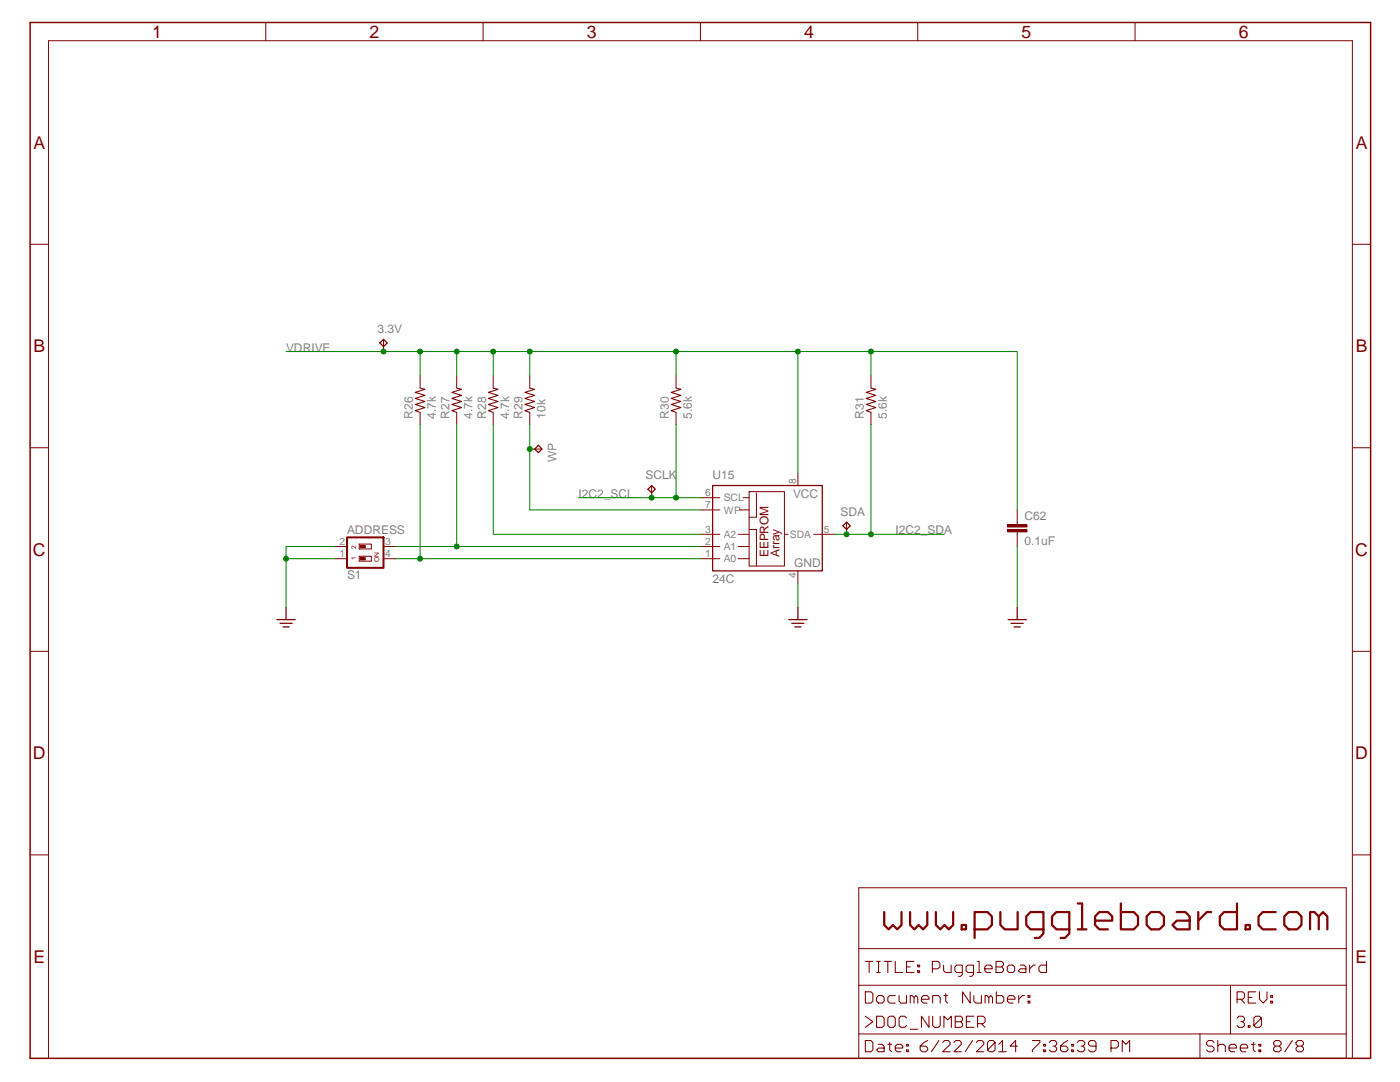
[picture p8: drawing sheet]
<svg xmlns="http://www.w3.org/2000/svg" width="279mm" height="216mm" viewBox="0 0 279 216" stroke-linecap="round" stroke-linejoin="round" font-family="sans-serif">
<path d="M142.2 96.9h21.9v17h-21.9z" fill="none" stroke="#800000" stroke-width=".25"/>
<g fill="none" stroke="#800000" stroke-width=".2">
<path d="M143.7 99.3h-3.9M148.3 99.3h1.2M149.5 98.1h7v14.8h-7zM151 98.3v4.9h-1.5M159.2 94.5v2.4M143.7 106.6h-3.9M143.7 109.1h-3.9M143.7 111.5h-3.9M143.7 101.7h-3.9M147.3 106.6h2.2M147.3 109.1h2.2M147.3 111.5h2.2"/>
<path d="M147.6 101.7h1.9M149.5 105.6h1.5v7.3M156.5 106.6h.8M159.2 113.9v2.5M162.4 106.6h4.1M203 104.2v.5M203 106.1v.5"/>
</g>
<path d="M201.1 104.7h3.9v.5h-3.9z" fill="#800000"/>
<path d="M201.1 104.7h3.9v.5h-3.9zM201.1 104.7h.1" fill="none" stroke="#800000" stroke-width=".2"/>
<path d="M201.1 105.7h3.9v.4h-3.9z" fill="#800000"/>
<g fill="none" stroke="#800000" stroke-width=".2">
<path d="M76.5 67.7v2.4M83.8 75v2.4M91.1 75v2.4M98.4 75v2.4M105.7 75v2.4M134.9 75v2.4M173.8 75v2.4M83.8 82.3v2.4M91.1 82.3v2.4M98.4 82.3v2.4M105.7 82.3v2.4M130 96.9v2.4"/>
<path d="M134.9 82.3v2.4M173.8 82.3v2.4M71.7 108.6h2.4v.9h-2.4zM71.7 111h2.4v1h-2.4zM169 104.2v2.4M201.1 105.7h3.9v.4h-3.9zM201.1 105.7h.1M203 101.7v2.5M203 106.6v2.5"/>
</g>
<path d="M83.8 77.4l1 .3-1.9 .6 1.9 .6-1.9 .6 1.9 .6-1.9 .6 1.9 .6-1.9 .6 .9 .4M91.1 77.4l1 .3-1.9 .6 1.9 .6-1.9 .6 1.9 .6-1.9 .6 1.9 .6-1.9 .6 .9 .4M98.4 77.4l1 .3-1.9 .6 1.9 .6-1.9 .6 1.9 .6-1.9 .6 1.9 .6-1.9 .6 .9 .4M105.7 77.4l1 .3-1.9 .6 1.9 .6-1.9 .6 1.9 .6-1.9 .6 1.9 .6-1.9 .6 .9 .4M134.9 77.4l1 .3-2 .6 2 .6-2 .6 2 .6-2 .6 2 .6-2 .6 1 .4M173.8 77.4l1 .3-2 .6 2 .6-2 .6 2 .6-2 .6 2 .6-2 .6 1 .4" fill="none" stroke="#800000" stroke-width=".21"/>
<path d="M75.8 68.4l.7-.7 .8 .7-.8 .8zM130 96.9l.8 .7-.8 .7-.7-.7zM169 104.2l.7 .7-.7 .7-.8-.7z" fill="none" stroke="#800000" stroke-width=".25"/>
<path d="M69.3 107.2h7.2v6.1h-7.2z" fill="none" stroke="#800000" stroke-width=".4"/>
<path d="M71.9 111.3h1v.4h-1z" fill="#800000"/>
<path d="M71.9 111.3h1v.4h-1zM71.9 111.3h.1" fill="none" stroke="#800000" stroke-width=".2"/>
<path d="M71.9 108.8h1v.5h-1z" fill="#800000"/>
<g fill="none" stroke="#800000" stroke-width=".2">
<path d="M53 4.5v3.6M96.4 4.5v3.6M139.8 4.5v3.6M183.2 4.5v3.6M226.5 4.5v3.6M6 48.7h3.7M269.9 48.7h3.6M6 89.3h3.7M105.7 89.6h2.5M269.9 89.3h3.6M66.8 109.1h2.5M66.8 111.5h2.5"/>
<path d="M71.9 108.8h1v.5h-1zM71.9 108.8h.1M76.5 109.1h2.5M76.5 111.5h2.5M6 130h3.7M269.9 130h3.6M6 170.6h3.7M269.9 170.6h3.6M171.4 196.6h97.3M171.4 189.3h97.3M245.6 196.6v9.7M171.4 206.3v-29.2h97.3v29.2"/>
<path d="M239.5 206.3v4.9M239.5 206.3h6.1M245.6 206.3h23.1v4.9h-97.3v-4.9h68.1M269.9 211.2v-203.1h-260.2v203.1"/>
</g>
<g fill="none" stroke="#800000" stroke-width=".25">
<path d="M107.4 88.9l.8 .7-.8 .7-.7-.7zM55.3 123.6h3.6M55.9 124.4h2.4M56.5 125.1h1.2M57.1 121.2v2.4M157.4 123.6h3.7M158 124.4h2.4M158.6 125.1h1.3M159.2 121.2v2.4M201.2 123.6h3.6M201.8 124.4h2.4M202.4 125.1h1.2"/>
<path d="M203 121.2v2.4"/>
</g>
<path d="M6 4.5h267.5v206.7h-267.5z" fill="none" stroke="#800000" stroke-width=".3"/>
<g fill="none" stroke="#800000" stroke-width=".21">
<path d="M172.7 197.9h1.1l.4 .4v1.5l-.4 .4h-1.1zM172.7 191.8h1.5M173.5 191.8v2.3M174.9 191.8h.8M174.9 194.1h.8M175.3 198.6h.8l.3 .4v.8l-.3 .4h-.8l-.4-.4v-.8zM175.3 191.8v2.3M176.4 191.8h1.5M177.2 191.8v2.3M178.7 191.8v2.3h1.5M178.7 198.6h-1.1l-.4 .4v.8l.4 .4h1.1M179.4 198.6v1.2l.4 .4h1.1v-1.6"/>
<path d="M180.9 192.9h.8M182.4 199l.4-.4 .4 .4v1.2M182.4 191.8h-1.5v2.3h1.5M183.2 192.6h.3v.3h-.3zM183.2 193.7h.3v.4h-.3zM183.9 199.4h1.5v-.4l-.4-.4h-.7l-.4 .4v.8l.4 .4h.7M186.1 193.3h1.1l.4-.4v-.7l-.4-.4h-1.1v2.3M188.3 192.6v1.1l.4 .4h1.1v-1.5M188.4 198.6h.7M188.7 198.3v1.5l.4 .4M192 194.1h-1.1l-.3-.4v-.8l.3-.3h1.1v1.8l-.3 .4h-.4M193.6 197.9v2.3l-1.5-2.3v2.3"/>
<path d="M194.3 194.1h-1.1l-.4-.4v-.8l.4-.3h1.1v1.8l-.4 .4h-.4M194.4 198.6v1.2l.3 .4h1.2v-1.6M195 191.8h.4v2.3M195 194.1h.8M196.5 193.3h1.5v-.4l-.3-.3h-.8l-.4 .3v.8l.4 .4h.8M197.3 199l.4-.4 .4 .4v1.2M198.8 191.8h1.1l.4 .4v.4l-.4 .3 .4 .4v.4l-.4 .4h-1.1zM198.8 192.9h1.1M198.8 197.9v2.3h1.1l.4-.4v-.8l-.4-.4h-1.1M201 192.9l.4-.3h.7l.4 .3v.8l-.4 .4h-.7l-.4-.4zM201.1 199.4h1.5v-.4l-.4-.4h-.8l-.3 .4v.8l.3 .4h.8M203.3 198.6v1.6"/>
<path d="M203.6 192.6h.8l.3 .3v1.2h-1.1l-.4-.4 .4-.4h1.1M204.4 198.6h-.4l-.7 .8M205.2 198.6h.3v.4h-.3zM205.2 199.8h.3v.4h-.3zM205.5 192.6v1.5M206.6 192.6h-.4l-.7 .7M208.9 191.8v2.3h-1.2l-.4-.4v-.8l.4-.3h1.2M246.9 199.4h1.1l.4-.4v-.7l-.4-.4h-1.1v2.3M247.6 199.4l.8 .8M249.1 199h.8M250.6 197.9h-1.5v2.3h1.5M251.4 197.9v1.5l.7 .8 .8-.8v-1.5"/>
<path d="M253.6 198.6h.4v.4h-.4zM253.6 199.8h.4v.4h-.4zM172.7 207.6h1.1l.4 .4v1.5l-.4 .4h-1.1zM172.7 202.8l1.5 1.1-1.5 1.1M174.9 202.8h1.2l.3 .3v1.5l-.3 .4h-1.2zM175.3 208.4h.8l.3 .3v1.2h-1.1l-.4-.4 .4-.4h1.1M177.2 203.1l.4-.3h.7l.4 .3v1.5l-.4 .4h-.7l-.4-.4zM177.2 208.4h.7M177.6 208v1.5l.3 .4M178.7 209.1h1.5v-.4l-.4-.3h-.8l-.3 .3v.8l.3 .4h.8M180.9 208.4h.4v.3h-.4zM180.9 209.5h.4v.4h-.4z"/>
<path d="M180.9 203.1l-.3-.3h-.8l-.4 .3v1.5l.4 .4h.8l.3-.4M181.7 200.2v-1.6h.3l.4 .4v1.2M181.7 205.4h1.5M185.1 207.6l-.7 .4-.8 .7v.8l.4 .4h.8l.3-.4v-.4l-.3-.4h-1.2M185.4 202.8v2.2l-1.5-2.2v2.2M186.1 200.2v-1.6h1.2l.3 .4v1.2M186.1 202.8v1.8l.4 .4h.8l.3-.4v-1.8M187.4 207.6l-1.5 2.3M188.1 208l.4-.4h.8l.3 .4v.4l-1.5 1.5h1.5M188.4 205v-2.2l.7 .7 .8-.7v2.2M190.4 208l.3-.4h.8l.4 .4v.4l-1.5 1.5h1.5M190.6 202.8h1.1l.4 .3v.4l-.4 .4 .4 .4v.3l-.4 .4h-1.1z"/>
<path d="M190.6 203.9h1.1M192.8 203.9h.8M194.1 207.6l-1.5 2.3M194.4 202.8h-1.6v2.2h1.6M194.8 208l.4-.4h.8l.3 .4v.4l-1.5 1.5h1.5M195.1 204.3h1.1l.4-.4v-.8l-.4-.3h-1.1v2.2M195.9 204.3l.7 .7M196.6 200.2v-1.6h.4l.3 .4v1.2M198.6 208l-1.5 1.5 .4 .4h.7l.4-.4v-1.5l-.4-.4h-.7l-.4 .4v1.5M199.3 208.4l.8-.8v2.3M199.3 209.9h1.5M203.1 208.7h-1.5l1.1-1.1v2.3"/>
<path d="M206 207.6h1.5v.4l-1.5 1.5v.4M208.3 208.4h.4v.3h-.4zM208.3 209.5h.4v.4h-.4zM209.4 208l.4-.4h.7l.4 .4v.4l-.4 .3h-.4M210.5 208.7l.4 .4v.4l-.4 .4h-.7l-.4-.4M213.1 207.6l-.7 .4-.8 .7v.8l.4 .4h.8l.3-.4v-.4l-.3-.4h-1.2M213.9 208.4h.3v.3h-.3zM213.9 209.5h.3v.4h-.3zM215 208l.4-.4h.7l.4 .4v.4l-.4 .3h-.3M216.1 208.7l.4 .4v.4l-.4 .4h-.7l-.4-.4M218.7 208.7h-1.1l-.4-.3v-.4l.4-.4h.8l.3 .4v1.5l-.3 .4h-.8l-.4-.4M221.7 209.1h1.1l.4-.4v-.7l-.4-.4h-1.1v2.3"/>
<path d="M224 209.9v-2.3l.7 .8 .7-.8v2.3M242.3 208l-.4-.4h-.7l-.4 .4v.4l.4 .3h.7l.4 .4v.4l-.4 .4h-.7l-.4-.4M243 208.7l.4-.3h.8l.3 .3v1.2M243 207.6v2.3M245.3 209.1h1.5v-.4l-.4-.3h-.7l-.4 .3v.8l.4 .4h.7M246.9 203.1l.3-.3h.8l.4 .3v.4l-.4 .4h-.4M247.5 209.1h1.5v-.4l-.4-.3h-.7l-.4 .3v.8l.4 .4h.7M248 203.9l.4 .4v.3l-.4 .4h-.8l-.3-.4M249.1 204.6h.4v.4h-.4zM249.8 208.4h.7M250.1 208v1.5l.4 .4M251.2 208.4h.4v.3h-.4z"/>
<path d="M251.2 209.5h.4v.4h-.4zM251.7 203.1l-1.5 1.5 .4 .4h.8l.3-.4v-1.5l-.3-.3h-.8l-.4 .3v1.5M254.2 208l.4-.4h.7l.4 .4v.4l-.4 .3 .4 .4v.4l-.4 .4h-.7l-.4-.4v-.4l.4-.4-.4-.3zM254.6 208.7h.7M257.9 207.6l-1.5 2.3M258.7 208l.3-.4h.8l.3 .4v.4l-.3 .3 .3 .4v.4l-.3 .4h-.8l-.3-.4v-.4l.3-.4-.3-.3zM259 208.7h.8"/>
</g>
<g fill="none" stroke="#800000" stroke-width=".44">
<path d="M176.5 182v2.6l.8 .8 .9-.8 .8 .8 .9-.8v-2.6M181.6 182v2.6l.9 .8 .8-.8 .9 .8 .9-.8v-2.6M186.8 182v2.6l.8 .8 .9-.8 .9 .8 .8-.8v-2.6M191.9 184.6h.9v.8h-.9zM194.5 185.4h2.6l.9-.8v-1.7l-.9-.9h-2.6v5.2M199.6 182v2.6l.9 .8h2.6v-3.4M208.2 185.4h-2.5l-.9-.8v-1.7l.9-.9h2.5v4.3l-.8 .9h-.9M213.4 185.4h-2.6l-.8-.8v-1.7l.8-.9h2.6v4.3l-.9 .9h-.8M215.1 180.3h.9v5.1M215.1 185.4h1.7M218.5 183.7h3.5v-.8l-.9-.9h-1.7l-.9 .9v1.7l.9 .8h1.7M223.7 180.3v5.1h2.6l.8-.8v-1.7l-.8-.9h-2.6"/>
<path d="M228.8 182.9l.9-.9h1.7l.9 .9v1.7l-.9 .8h-1.7l-.9-.8zM234.8 182h1.8l.8 .9v2.5h-2.6l-.8-.8 .8-.9h2.6M239.1 182v3.4M241.7 182h-.8l-1.8 1.7M246.9 180.3v5.1h-2.6l-.9-.8v-1.7l.9-.9h2.6M248.6 184.6h.8v.8h-.8zM254.6 182h-2.6l-.8 .9v1.7l.8 .8h2.6M256.3 182.9l.9-.9h1.7l.8 .9v1.7l-.8 .8h-1.7l-.9-.8zM261.5 185.4v-3.4h.8l.9 .9v2.5M263.2 182.9l.8-.9 .9 .9v2.5"/>
</g>
<path d="M76.5 70.1h82.7v24.4" fill="none" stroke="#008000" stroke-width=".2"/>
<circle cx="159.2" cy="70.1" r=".49" fill="#008000"/>
<g fill="none" stroke="#008000" stroke-width=".2">
<path d="M159.2 70.1h43.8v31.6M173.8 70.1v4.9"/>
<circle cx="159.2" cy="70.1" r=".49"/>
</g>
<circle cx="173.8" cy="70.1" r=".49" fill="#008000"/>
<g fill="none" stroke="#008000" stroke-width=".2">
<path d="M83.8 70.1v4.9"/>
<circle cx="173.8" cy="70.1" r=".49"/>
</g>
<circle cx="83.8" cy="70.1" r=".49" fill="#008000"/>
<g fill="none" stroke="#008000" stroke-width=".2">
<path d="M91.1 70.1v4.9"/>
<circle cx="83.8" cy="70.1" r=".49"/>
</g>
<circle cx="91.1" cy="70.1" r=".49" fill="#008000"/>
<g fill="none" stroke="#008000" stroke-width=".2">
<path d="M98.4 70.1v4.9"/>
<circle cx="91.1" cy="70.1" r=".49"/>
</g>
<circle cx="98.4" cy="70.1" r=".49" fill="#008000"/>
<g fill="none" stroke="#008000" stroke-width=".2">
<path d="M105.7 70.1v4.9"/>
<circle cx="98.4" cy="70.1" r=".49"/>
</g>
<circle cx="105.7" cy="70.1" r=".49" fill="#008000"/>
<g fill="none" stroke="#008000" stroke-width=".2">
<path d="M134.9 70.1v4.9"/>
<circle cx="105.7" cy="70.1" r=".49"/>
</g>
<circle cx="134.9" cy="70.1" r=".49" fill="#008000"/>
<circle cx="134.9" cy="70.1" r=".49" fill="none" stroke="#008000" stroke-width=".2"/>
<circle cx="76.5" cy="70.1" r=".49" fill="#008000"/>
<g fill="none" stroke="#008000" stroke-width=".2">
<path d="M57.1 70.1h19.4M57.1 109.1v12.1M57.1 111.5h9.7"/>
<circle cx="76.5" cy="70.1" r=".49"/>
</g>
<circle cx="57.1" cy="111.5" r=".49" fill="#008000"/>
<g fill="none" stroke="#008000" stroke-width=".2">
<path d="M173.8 84.7v21.9h-7.3M57.1 109.1h9.7M159.2 116.4v4.8M203 109.1v12.1"/>
<circle cx="57.1" cy="111.5" r=".49"/>
</g>
<circle cx="173.8" cy="106.6" r=".49" fill="#008000"/>
<circle cx="173.8" cy="106.6" r=".49" fill="none" stroke="#008000" stroke-width=".2"/>
<circle cx="169" cy="106.6" r=".49" fill="#008000"/>
<g fill="none" stroke="#008000" stroke-width=".2">
<path d="M83.8 84.7v26.8M79 111.5h60.8M173.8 106.6h14.6"/>
<circle cx="169" cy="106.6" r=".49"/>
</g>
<circle cx="83.8" cy="111.5" r=".49" fill="#008000"/>
<g fill="none" stroke="#008000" stroke-width=".2">
<path d="M91.1 84.7v24.4M79 109.1h60.8"/>
<circle cx="83.8" cy="111.5" r=".49"/>
</g>
<circle cx="91.1" cy="109.1" r=".49" fill="#008000"/>
<g fill="none" stroke="#008000" stroke-width=".2">
<path d="M98.4 84.7v21.9h41.4M130 99.3h4.9M134.9 84.7v14.6h4.9"/>
<circle cx="91.1" cy="109.1" r=".49"/>
</g>
<circle cx="134.9" cy="99.3" r=".49" fill="#008000"/>
<circle cx="134.9" cy="99.3" r=".49" fill="none" stroke="#008000" stroke-width=".2"/>
<circle cx="130" cy="99.3" r=".49" fill="#008000"/>
<g fill="none" stroke="#008000" stroke-width=".2">
<path d="M105.7 84.7v17h34.1M115.5 99.3h14.5"/>
<circle cx="130" cy="99.3" r=".49"/>
</g>
<circle cx="105.7" cy="89.6" r=".49" fill="#008000"/>
<circle cx="105.7" cy="89.6" r=".49" fill="none" stroke="#008000" stroke-width=".2"/>
<g font-size="3.5" fill="#800000">
<text x="30.4" y="7.6">1</text>
<text x="73.7" y="7.6">2</text>
<text x="117.1" y="7.6">3</text>
<text x="160.5" y="7.6">4</text>
<text x="203.9" y="7.6">5</text>
<text x="247.2" y="7.6">6</text>
<text x="6.7" y="29.7">A</text>
<text x="270.6" y="29.7">A</text>
<text x="6.7" y="70.3">B</text>
<text x="270.6" y="70.3">B</text>
<text x="6.6" y="110.9">C</text>
<text x="270.4" y="110.9">C</text>
<text x="6.6" y="151.5">D</text>
<text x="270.4" y="151.5">D</text>
<text x="6.7" y="192.1">E</text>
<text x="270.6" y="192.1">E</text>
</g>
<g font-size="2.4" fill="#808080">
<text x="57.1" y="70.1">VDRIVE</text>
<text x="75.3" y="66.5">3.3V</text>
<text x="82.4" y="83.5" transform="rotate(-90 82.4 83.5)">R26</text>
<text x="87" y="83.5" transform="rotate(-90 87 83.5)">4.7k</text>
<text x="89.7" y="83.5" transform="rotate(-90 89.7 83.5)">R27</text>
<text x="94.3" y="83.5" transform="rotate(-90 94.3 83.5)">4.7k</text>
<text x="97" y="83.5" transform="rotate(-90 97 83.5)">R28</text>
<text x="101.6" y="83.5" transform="rotate(-90 101.6 83.5)">4.7k</text>
<text x="104.3" y="83.5" transform="rotate(-90 104.3 83.5)">R29</text>
<text x="108.9" y="83.5" transform="rotate(-90 108.9 83.5)">10k</text>
<text x="133.5" y="83.5" transform="rotate(-90 133.5 83.5)">R30</text>
<text x="138.1" y="83.5" transform="rotate(-90 138.1 83.5)">5.6k</text>
<text x="172.4" y="83.5" transform="rotate(-90 172.4 83.5)">R31</text>
<text x="177" y="83.5" transform="rotate(-90 177 83.5)">5.6k</text>
<text x="111.1" y="92.3" transform="rotate(-90 111.1 92.3)">WP</text>
<text x="128.8" y="95.7">SCLK</text>
<text x="142.2" y="95.7">U15</text>
<text x="115.5" y="99.3">I2C2_SCL</text>
<text x="158.3" y="99.3">VCC</text>
<text x="69.3" y="106.5">ADDRESS</text>
<text x="167.7" y="103">SDA</text>
<text x="178.7" y="106.6">I2C2_SDA</text>
<text x="204.5" y="103.8">C62</text>
<text x="158.5" y="113.2">GND</text>
<text x="204.5" y="108.7">0.1uF</text>
<text x="69.3" y="115.6">S1</text>
<text x="142.2" y="116.4">24C</text>
</g>
<g font-size="2.4" fill="#800000">
<text x="153.4" y="111.2" transform="rotate(-90 153.4 111.2)">EEPROM</text>
<text x="155.6" y="111.2" transform="rotate(-90 155.6 111.2)">Array</text>
</g>
<g font-size="2.1" fill="#808080">
<text x="140.7" y="99">6</text>
<text x="140.7" y="101.4">7</text>
<text x="144.4" y="100.1">SCL</text>
<text x="158.9" y="96.5" transform="rotate(-90 158.9 96.5)">8</text>
<text x="140.7" y="106.3">3</text>
<text x="144.4" y="107.4">A2</text>
<text x="144.4" y="102.5">WP</text>
<text x="157.6" y="107.4">SDA</text>
<text x="164.4" y="106.3">5</text>
<text x="67.8" y="111.1">1</text>
<text x="67.8" y="108.7">2</text>
<text x="76.9" y="108.7">3</text>
<text x="76.9" y="111.1">4</text>
<text x="140.7" y="111.1">1</text>
<text x="140.7" y="108.7">2</text>
<text x="144.4" y="112.2">A0</text>
<text x="144.4" y="109.8">A1</text>
<text x="158.9" y="115.4" transform="rotate(-90 158.9 115.4)">4</text>
</g>
<g font-size="1.3" fill="#800000">
<text x="71.1" y="111.7" transform="rotate(-90 71.1 111.7)">1</text>
<text x="71.1" y="109.5" transform="rotate(-90 71.1 109.5)">2</text>
<text x="75.7" y="112.1" transform="rotate(-90 75.7 112.1)">ON</text>
</g>
</svg>
